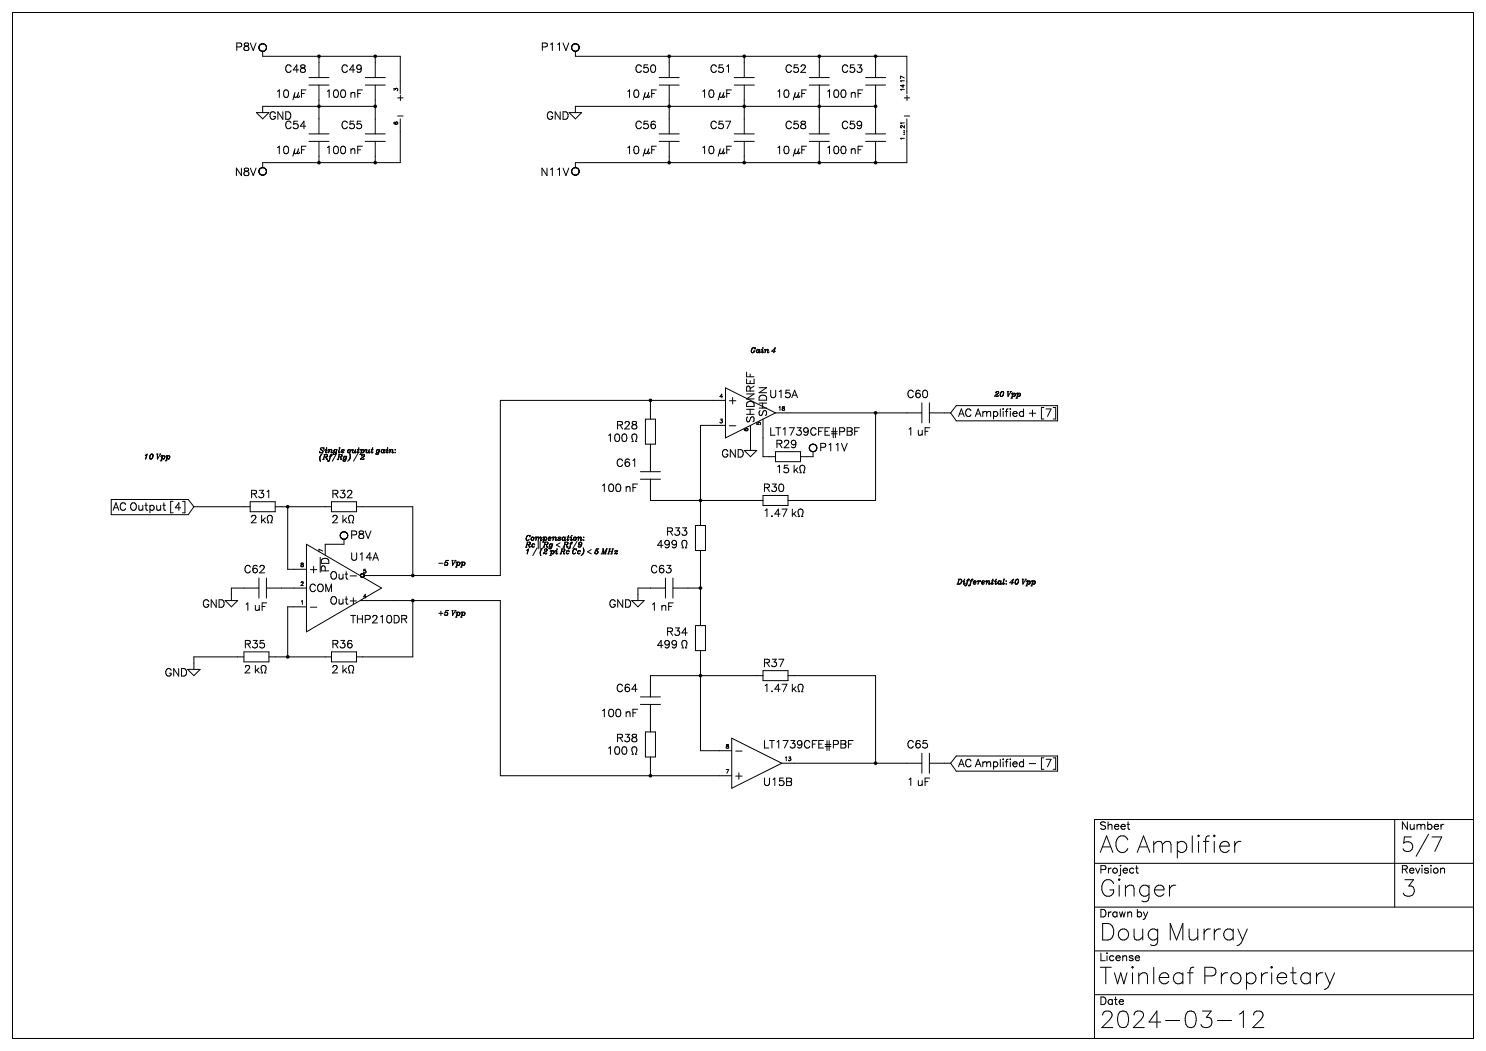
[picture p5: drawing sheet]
<svg xmlns="http://www.w3.org/2000/svg" width="297mm" height="210mm" viewBox="0 0 297 210" stroke-linecap="round" stroke-linejoin="round" font-family="sans-serif">
<g fill="none" stroke="#000" stroke-width=".2">
<path d="M2.5 2.5h292v205h-292zM52 10.1l.2 .1M52.1 8.9h-.1M52.1 8.9h.1M52.1 8.8v.1M52.2 8.8h-.1M52.2 10.2h.1M52.2 8.8h.1M52.3 10.2h.1M52.3 8.8h-.1M52.4 10.2h.1M52.4 8.8h-.1"/>
<path d="M52.4 10.2l.1 .1M52.4 8.8h.1M52.5 10.3v.9h27.5v7.5M52.5 8.8h.1M52.5 8.8h-.1M52.5 10.2v.1M52.5 8.8h.3M52.6 10.2h-.1M52.7 10.2h-.1M52.8 10.2h-.1M52.8 8.8h.1M52.8 10.2h.1"/>
<path d="M52.9 10.2h-.1M52.9 8.8v.1M52.9 10.1v.1M52.9 8.9l.3 .4M52.9 10.1h.1M53 10.1h-.1M53 10.1h.1M53 10v.1M53.1 10h-.1M53.1 10h.1M53.2 9.9l-.1 .1M53.2 9.8v.1"/>
<path d="M53.2 9.7v.1M53.2 9.3h.1M53.2 9.7h.1M53.2 9.3v.1M53.2 9.6v.1M53.2 9.6h.1M53.2 9.4v.1M53.2 9.5v.1M61.7 15.5h4.1M61.7 17h4.1M63.8 11.2v4.3M63.8 17v9.7"/>
<path d="M73 15.5h4M73 17h4M75 11.2v4.3M75 17v9.7M114.5 10.1h.1M114.6 8.9h-.1M114.6 8.9h.1M114.6 10.1v.1M114.6 10.2h.1M114.6 8.8v.1M114.7 10.2h.1M114.7 8.8h-.1"/>
<path d="M114.7 10.2h.2M114.7 8.8h.1M114.9 10.2h.1M114.9 8.8h-.2M114.9 10.2l.1 .1M114.9 8.8h.1M115 10.3v.9h66.3v7.5M115 8.8h.1M115 8.8h-.1M115 10.2v.1M115.1 10.2h-.1M115.1 8.8h.1"/>
<path d="M115.1 10.2h.1M115.1 8.8h.2M115.3 10.2h-.2M115.3 8.8h.1M115.3 10.2h.1M115.4 10.2h-.1M115.4 8.8v.1M115.4 10.1v.1M115.4 8.9h.1M115.4 8.9l.2 .2M115.5 10.1h-.1M115.5 10v.1"/>
<path d="M115.6 10h-.1M115.6 10h.1M115.6 9.9v.1M115.6 9.1h.1M115.6 9.9h.1M115.6 9.1l.1 .1M115.7 9.9h-.1M115.7 9.8v.1M115.7 9.2h.1M115.7 9.2v.1M115.7 9.7v.1M115.7 9.3h.1"/>
<path d="M115.7 9.7h.1M115.7 9.3v.3M115.7 9.6v.1M115.7 9.6h.1M131.8 15.5h3.9M131.8 17h3.9M133.8 11.2v4.3M133.8 17v9.7M146.7 15.5h4.1M146.7 17h4.1M148.8 11.2v4.3M148.8 17v9.7"/>
<path d="M161.8 15.5h4M161.8 17h4M163.7 11.2v4.3M163.7 17v9.7M173 15.5h4M173 17h4M175 11.2v4.3M175 17v9.7M51.3 22.5h2.4l-1.2 1.2zM52 34.8l.1 .1M52.1 33.6l-.1 .1M52.1 34.9h.1"/>
<path d="M52.1 33.6h.1M52.2 33.6h-.1M52.2 34.9v.1M52.2 33.5v.1M52.2 35h.1M52.3 33.5h-.1M52.3 35h.1M52.4 33.5h-.1M52.4 35h.1M52.4 33.5h.1M52.5 33.5h.1M52.5 33.5h-.1"/>
<path d="M52.5 35h.1M52.6 33.5h.1M52.6 35h-.1M52.7 33.5l.4 .3M52.7 35h-.1M53.1 33.8h.1M53.1 34.7l-.4 .3M53.1 33.8v.1M53.1 34.7h.1M53.1 33.9h.1M53.1 34.6v.1M53.2 33.9v.1"/>
<path d="M53.2 34.6h-.1M53.2 34h.1M53.2 34.5v.1M53.2 34v.2M53.2 34.5h.1M53.2 34.2h.1M53.3 34.2l-.1 .3M61.7 26.7h4.1M61.7 28.2h4.1M63.8 28.2v4.3M73 26.7h4M73 28.2h4"/>
<path d="M75 28.2v4.3M75 21.3h-22.5v1.2M79.5 23.2h1.1M80 23.7v8.8h-27.5v1M113.8 22.5h2.5l-1.3 1.2zM114.5 34.8l.1 .1M114.6 33.6l-.1 .1M114.6 34.9h.1M114.6 33.6h.1M114.6 34.9l.3 .1M114.9 33.5l-.3 .1M114.9 35h.1"/>
<path d="M114.9 33.5h.1M115 33.5h.1M115 33.5h-.1M115 35h.1M115.1 33.5h.1M115.1 35h-.1M115.1 33.5l.3 .1M115.1 35h.1M115.4 33.6h.1M115.4 34.9l-.3 .1M115.4 33.6l.2 .2M115.4 34.9h.1"/>
<path d="M115.6 33.8h.1M115.6 34.7l-.2 .2M115.6 33.8l.1 .3M115.6 34.7h.1M115.7 34.1h.1M115.7 34.4l-.1 .3M115.7 34.1v.1M115.7 34.4h.1M115.7 34.2h.1M115.7 34.2v.2M131.8 26.7h3.9M131.8 28.2h3.9"/>
<path d="M133.8 28.2v4.3M146.7 26.7h4.1M146.7 28.2h4.1M148.8 28.2v4.3M161.8 26.7h4M161.8 28.2h4M163.7 28.2v4.3M173 26.7h4M173 28.2h4M175 28.2v4.3M175 21.3h-60v1.2M180.7 23.2h1.1"/>
<path d="M181.3 23.7v8.8h-66.3v1M130 80v3.8M145 77.5l10 5-10 5zM145 80h-45v35h-27.2M22.2 99.8h15.4l1.2 1.4M72.1 91.6l-.1 .2M72.1 91.7h.1M72.2 91.7l.4 .1 .1-.2-.1 .2zM72.6 91.3l-.2 .1M72.7 91.3l-.6 .4M77.5 89.5h.1M77.6 90.3l-.3 .2"/>
<path d="M77.9 89.8l.1 .3M78 89.8l-.3 .2M78 90.1l-.1 .4M78 89.9l-.2 .6M78.4 89.8l.1 .1v.6M78.4 89.8l-.4 .3M78.4 89.8l.1 .1M78.5 89.9l-.1 .5 .2 .1 .1-.2M79 89.8h.1M79 90.4h.1M124.9 86.7a.86 .86 0 0 1 0 1.5M126.3 88.2h.3a1.15 1.15 0 0 1-.1-1.4l.2-.1a.61 .61 0 0 1 .6 .3 .61 .61 0 0 1-.1 .7l-.2 .5h.3"/>
<path d="M128 94.3h4M128 95.8h4M129 83.8h2v4.9h-2zM130 88.7v5.6M130 95.8v4.2h22.5M145 85h-5v20M145.8 85.1h1.3M148.8 90h2.4l-1.2 1.3zM150 85v5M152.5 99h5v2h-5zM152.5 83.8v7.5h2.5M155 90.2h5v2h-5z"/>
<path d="M155 82.5h29.2M160.3 93a.61 .61 0 0 1 .6 .3 .61 .61 0 0 1-.1 .7l-.2 .5h.3M161.8 89.5v.1M161.8 89.6h.1M161.8 89.4v.1M161.8 89.6v.1M161.8 89.7v.1M161.8 89.8h.1M161.8 89.8v.1M161.8 89.9h.1M161.9 89.9h.1M161.9 89.9v.1"/>
<path d="M161.9 90h.1M162 90v.1M162 90.1h.1M162.1 90.1h.1M162.1 90.1l.1 .1M162.2 90.2h.1M162.3 90.2h.1M162.4 90.2h.1M162.4 88.8l-.4 .2-.2 .4M162.5 90.2h.1M162.5 88.8h.1M162.5 88.8h-.1"/>
<path d="M162.5 90.2v1.1h-2.5M162.6 90.2h-.1M162.6 88.8h.1M162.6 90.2h.1M162.7 88.8h.1M162.8 88.8h.1M162.9 88.8v.1M162.9 88.9h.1M163 88.9h.1M163 88.9v.1M163 89h.1M163.1 89h.1"/>
<path d="M163.1 89v.1M163.1 89.1h.1M163.1 89.9l-.5 .3M175 82.5v17.5h-17.5M184.2 80.5v4M185.7 80.5v4M185.7 82.5h4.3M190 82.5l1.1 1.6h20.3M211.4 81.1h-20.3l-1.1 1.4M38.8 101.2h11.2M38.8 101.2l-1.2 1.6h-15.4M50 100.3h5v2h-5z"/>
<path d="M51.8 117.5h-5.6v2.5M51.8 115.5v4M53.3 117.5h7.9M53.3 115.5v4M54 103a.62 .62 0 0 1 .4 1l-.3 .5h.3M55 101.2h11.2M57.5 101.2v12.5h3.7M61.2 108.7l15.1 8.8-15.1 8.7zM66.1 115.1l.1 .3M66.2 100.3h5.1v2h-5.1zM68 107v.1M68 107h.1"/>
<path d="M68 107.1h.1M68 106.9v.1M68 107.1v.1M68 106.9h.1M68 107.2v.1M68 107.3l.1 .1M68 106.7v.2M68.1 106.7h-.1M68.1 107.4h.1M68.1 106.6v.1M68.1 107.4l.1 .1M68.1 106.6h.1"/>
<path d="M68.2 106.5l-.1 .1M68.2 107.5h.1M68.2 106.5h.1M68.2 107.5v.1M68.2 107.6h.1M68.2 106.4v.1M68.3 107.6h.1M68.3 106.4h-.1M68.3 106.4h.1M68.4 107.6v.1M68.4 106.4h-.1M68.4 107.7h.1"/>
<path d="M68.4 106.3v.1M68.5 107.7h.1M68.5 106.3h-.1M68.5 106.3h.1M68.6 107.7h.1M68.6 106.3h-.1M68.6 106.3h.1M68.7 107.7h.1M68.7 106.3h.2M68.7 106.3h-.1M68.8 107.7v1h-3.8v2.2M68.8 107.7h.1"/>
<path d="M68.9 107.7h-.1M68.9 106.3h.1M69 107.7h-.1M69 106.3h.1M69 107.7h.1M69.1 107.7h-.1M69.1 106.3v.1M69.1 107.6v.1M69.1 106.4h.1M69.2 107.6h-.1M69.2 106.4l.1 .1M69.2 107.6h.1"/>
<path d="M69.3 107.5l-.1 .1M69.3 106.5h.1M69.3 107.5h.1M69.3 106.5l.1 .1M69.4 106.6h.1M69.4 107.4l-.1 .1M69.4 107.4h.1M70.3 103a.62 .62 0 0 1 .3 1l-.2 .5h.3M71.3 101.2h11.2v13.8M72.3 115.3v.1M72.3 115.4h.1M72.4 115.4h.1"/>
<path d="M72.5 115.4h-.1M72.5 115.4h.1M72.6 115.4h-.1M72.6 115.3v.1M72.6 115.3h.1M72.7 115.3h-.1M72.7 115.3h.1M72.7 115.2v.1M72.7 115.2h.1M72.8 115.2h-.1M72.8 115.1v.1M72.8 115.1h.1"/>
<path d="M72.8 114.9h.1M72.8 114.9v.1M72.8 115v.1M72.8 115h.1M92.6 112.3l.2 .1M92.8 112.4h.1M92.8 112.4l.1 .2-.3 .4 .3-.2M92.9 112.5v.1M116.1 108.3l.1 .1M116.1 107.4v.4M116.2 108.4l.1 .3-.2 .3M116.2 108.4v.5"/>
<path d="M116.2 108.7l-.3 .2M116.4 107.8l-.3 .2M116.7 107.3h.1M116.7 107.9h.1M122.3 109.7h.4M122.9 110.6l-.1 .1M122.9 110.6h.1M122.9 110.1v.1M122.9 110.1h.4M123 110.6h.4M123.3 110.1h.1M123.4 110.1l-.5 .5"/>
<path d="M123.4 110.5v.1M123.5 110l-.1 .1M133 115.5v4M133 117.5h-5.5v2.5M134.5 115.5v4M134.5 117.5h5.5M134.8 108l.3 .2 .1 .3M135.2 108.5l-.2 .3-.2 .1M135.2 108.5a.76 .76 0 0 1-.4 1M136.3 109.5h.3a1.15 1.15 0 0 1-.1-1.5h.2a.61 .61 0 0 1 .6 .3 .61 .61 0 0 1-.1 .7l-.2 .5h.3M139 105h2v5h-2zM140 110v15"/>
<path d="M159.7 101.8l.2-.1a.61 .61 0 0 1 .6 .3 .61 .61 0 0 1-.1 .7l-.2 .5h.3M205.2 116.1h.2v.3M205.3 116.1v.3M205.4 116.4l-.2 .7M205.4 116.4v.3h.2M205.8 116.7h-.2M205.8 116.1h-.3l-.1 .3M205.8 116.1l.1 .3-.3 .3M205.8 116.1v.4M206 117.1h.3M206.1 116.3l.3-.2v.3M206.3 116.1v.3"/>
<path d="M206.4 116.4v.3h.2M206.4 116.4l-.2 .7M206.8 116.1h-.3l-.1 .3M206.8 116.1l.1 .3-.3 .3M37.5 133.7h2.5l-1.2 1.3zM45 120h2.5l-1.3 1.2zM48.8 130.2h4.9v2h-4.9zM48.8 131.3h-10v2.4M52.8 133a.62 .62 0 0 1 .3 1l-.2 .5h.3M53.7 131.3h12.5M61.2 121.2h-3.7v10.1M62 121.3h1.3"/>
<path d="M66.2 130.2h5.1v2h-5.1zM70.3 133a.62 .62 0 0 1 .3 1l-.2 .5h.3M72 120h28v35h46.3M82.5 120v11.3h-11.2M126.2 120h2.6l-1.3 1.2zM128 139.3h4M134.8 128l.3 .2 .1 .3M135.2 128.5a.76 .76 0 0 1-.4 1M135.2 128.5l-.2 .3-.2 .1M136.3 129.5h.3a1.15 1.15 0 0 1-.1-1.5h.2a.61 .61 0 0 1 .6 .3 .61 .61 0 0 1-.1 .7l-.2 .5h.3M139 125h2v5h-2zM140 130v20h6.3"/>
<path d="M152.5 134h5v2h-5zM152.5 135h-22.5v4.3M157.5 135h17.5v17.5M159.7 136.8l.2-.1a.61 .61 0 0 1 .6 .3 .61 .61 0 0 1-.1 .7l-.2 .5h.3M124.9 149.2a.86 .86 0 0 1 0 1.5M126.3 150.7h.3a1.15 1.15 0 0 1-.1-1.4l.2-.1a.61 .61 0 0 1 .6 .3 .61 .61 0 0 1-.1 .7l-.2 .5h.3M128 140.8h4M129 146.2h2v5.1h-2zM130 140.8v5.4M130 151.3v3.7M146.3 147.5l9.9 5-9.9 5zM147 150.1h1.3"/>
<path d="M156.2 152.5h28M184.2 150.5v4M185.7 150.5v4M185.7 152.5h4.3M191.1 151.1h20.3v3h-20.3l-1.1-1.6zM210.5 151.4h.5v2.3h-.5M218.8 172.5h75.7M278.7 163.8v17.5M286.2 167.2h1.9l-1.3 2.9M294.5 163.8h-75.7v43.7M218.8 181.3h75.7M218.8 198.7h75.7"/>
<path d="M218.8 190h75.7M248 202.5l.5-.5v3.3M250.5 202.8a.82 .82 0 0 1 .7-.8h.6a.81 .81 0 0 1 .5 1.3l-1.9 2h2.2"/>
</g>
<g fill="none" stroke="#000" stroke-width=".75">
<path d="M63.8 11.2h.1M75 11.2h.1M133.8 11.2h.1M148.8 11.2h.1M163.7 11.2h.1M175 11.2h.1M63.8 21.2v.1M63.8 32.5h.1M75 21.2v.1M75 32.5h.1M133.8 21.2v.1M133.8 32.5h.1"/>
<path d="M148.8 21.2v.1M148.8 32.5h.1M163.7 21.2v.1M163.7 32.5h.1M175 21.2v.1M175 32.5h.1M130 80h.1M140 100h.1M175 82.5h.1M57.5 101.2h.1M82.5 115h.1M82.5 120h.1"/>
<path d="M140 117.5h.1M57.5 131.2v.1M140 135h.1M130 155h.1M175 152.5h.1"/>
</g>
<g font-size="5.3">
<text x="219.8" y="170.4">AC Amplifier</text>
<text x="219.8" y="179.1">Ginger</text>
<text x="280" y="179.1">3</text>
<text x="219.8" y="187.9">Doug Murray</text>
<text x="219.8" y="196.6">Twinleaf Proprietary</text>
<text x="219.8" y="205.4">2024-03-12</text>
</g>
<text font-size="4.6" x="280" y="170.2">5/7</text>
<g font-size="2.4">
<text x="46.7" y="10.1">P8V</text>
<text x="107.9" y="10.1">P11V</text>
<text x="56.8" y="14.5">C48</text>
<text x="68.1" y="14.5">C49</text>
<text x="126.8" y="14.5">C50</text>
<text x="141.8" y="14.5">C51</text>
<text x="156.8" y="14.5">C52</text>
<text x="168.1" y="14.5">C53</text>
<text x="53.7" y="23.9">GND</text>
<text x="55" y="19.5">10 µF</text>
<text x="65" y="19.5">100 nF</text>
<text x="108.4" y="23.9">GND</text>
<text x="125" y="19.5">10 µF</text>
<text x="140" y="19.5">10 µF</text>
<text x="155" y="19.5">10 µF</text>
<text x="165" y="19.5">100 nF</text>
<text x="56.8" y="25.8">C54</text>
<text x="68.1" y="25.8">C55</text>
<text x="126.8" y="25.8">C56</text>
<text x="141.8" y="25.8">C57</text>
<text x="156.8" y="25.8">C58</text>
<text x="168.1" y="25.8">C59</text>
<text x="46.6" y="35.1">N8V</text>
<text x="55" y="30.8">10 µF</text>
<text x="65" y="30.8">100 nF</text>
<text x="107.7" y="35.1">N11V</text>
<text x="125" y="30.8">10 µF</text>
<text x="140" y="30.8">10 µF</text>
<text x="155" y="30.8">10 µF</text>
<text x="165" y="30.8">100 nF</text>
<text x="145.5" y="80.8">+</text>
<text x="153.3" y="83.2" transform="rotate(-90 153.3 83.2)">SHDN</text>
<text x="153.8" y="79.5">U15A</text>
<text x="181.3" y="79.5">C60</text>
<text x="191.5" y="83.3">AC Amplified + [7]</text>
<text x="120.2" y="88.3">100</text>
<text x="123.1" y="85.7">R28</text>
<text x="150.8" y="84.5" transform="rotate(-90 150.8 84.5)">SHDNREF</text>
<text x="153.8" y="87">LT1739CFE#PBF</text>
<text x="155" y="89.5">R29</text>
<text x="181.3" y="87">1 uF</text>
<text x="123.1" y="93.3">C61</text>
<text x="143.4" y="91.4">GND</text>
<text x="155" y="94.5">15 k</text>
<text x="163.7" y="90.1">P11V</text>
<text x="22.7" y="102">AC Output [4]</text>
<text x="50" y="99.5">R31</text>
<text x="66.2" y="99.5">R32</text>
<text x="120" y="98.2">100 nF</text>
<text x="152.5" y="98.2">R30</text>
<text x="50" y="104.5">2 k</text>
<text x="66.2" y="104.5">2 k</text>
<text x="70" y="107.6">P8V</text>
<text x="133.1" y="107">R33</text>
<text x="152.5" y="103.3">1.47 k</text>
<text x="70" y="112">U14A</text>
<text x="130.2" y="109.5">499</text>
<text x="48.8" y="114.5">C62</text>
<text x="61.7" y="118.3">COM</text>
<text x="61.7" y="114.5">+</text>
<text x="65.8" y="114.7" transform="rotate(-90 65.8 114.7)">PD</text>
<text x="66.9" y="115.7">Out-</text>
<text x="130" y="114.5">C63</text>
<text x="39.7" y="121.4">GND</text>
<text x="48.8" y="122">1 uF</text>
<text x="66.3" y="120.8">Out+</text>
<text x="70" y="124.5">THP210DR</text>
<text x="120.9" y="121.4">GND</text>
<text x="130" y="122">1 nF</text>
<text x="48.8" y="129.5">R35</text>
<text x="66.2" y="129.5">R36</text>
<text x="130.2" y="129.5">499</text>
<text x="133.1" y="127">R34</text>
<text x="32.2" y="135.1">GND</text>
<text x="48.8" y="134.5">2 k</text>
<text x="66.2" y="134.5">2 k</text>
<text x="152.5" y="133.3">R37</text>
<text x="120" y="143.3">100 nF</text>
<text x="123.1" y="138.3">C64</text>
<text x="152.5" y="138.3">1.47 k</text>
<text x="123.1" y="148.3">R38</text>
<text x="152.5" y="149.5">LT1739CFE#PBF</text>
<text x="181.3" y="149.5">C65</text>
<text x="120.2" y="150.8">100</text>
<text x="146.8" y="155.8">+</text>
<text x="191.5" y="153.3">AC Amplified - [7]</text>
<text x="152.5" y="157">U15B</text>
<text x="181.3" y="157">1 uF</text>
<text x="219.8" y="165.8">Sheet</text>
<text x="280" y="165.8">Number</text>
<text x="219.8" y="174.5">Project</text>
<text x="280" y="174.5">Revision</text>
<text x="219.8" y="183.2">Drawn by</text>
<text x="219.8" y="192">License</text>
<text x="219.8" y="200.7">Date</text>
</g>
<g font-size="2">
<text x="79.3" y="20.1">+</text>
<text x="180.5" y="20.1">+</text>
</g>
<g font-size="1.6">
<text x="150" y="70.5">Gain 4</text>
<text x="198.7" y="79.2">20 Vpp</text>
<text x="28.8" y="91.7">10 Vpp</text>
<text x="63.8" y="90.5">Single output gain:</text>
<text x="63.8" y="91.8">(Rf/Rg) / 2</text>
<text x="105" y="108">Compensation:</text>
<text x="87.5" y="113">-5 Vpp</text>
<text x="105" y="109.3">Rc || Rg &lt; Rf/9</text>
<text x="105" y="110.7">1 / (2 pi Rc Cc) &lt; 5 MHz</text>
<text x="191.2" y="116.7">Differential: 40 Vpp</text>
<text x="87.5" y="123">+5 Vpp</text>
</g>
<g font-size="1.2">
<text x="79.5" y="18.2" transform="rotate(-90 79.5 18.2)">3</text>
<text x="180.8" y="18.2" transform="rotate(-90 180.8 18.2)">14 17</text>
<text x="79.5" y="24.9" transform="rotate(-90 79.5 24.9)">6</text>
<text x="180.8" y="27.9" transform="rotate(-90 180.8 27.9)">1 ... 21</text>
<text x="143.8" y="79.5">4</text>
<text x="155.5" y="82">18</text>
<text x="143.8" y="84.5">3</text>
<text x="149.5" y="86.2" transform="rotate(-90 149.5 86.2)">6</text>
<text x="152" y="84.9" transform="rotate(-90 152 84.9)">5</text>
<text x="60.1" y="113.2">8</text>
<text x="64.5" y="110.3" transform="rotate(-90 64.5 110.3)">7</text>
<text x="60.1" y="117">2</text>
<text x="72.6" y="114.5">5</text>
<text x="72.6" y="119.5">4</text>
<text x="60.1" y="120.7">1</text>
<text x="145.1" y="149.5">8</text>
<text x="145.1" y="154.5">7</text>
<text x="156.8" y="152">13</text>
</g>
</svg>
